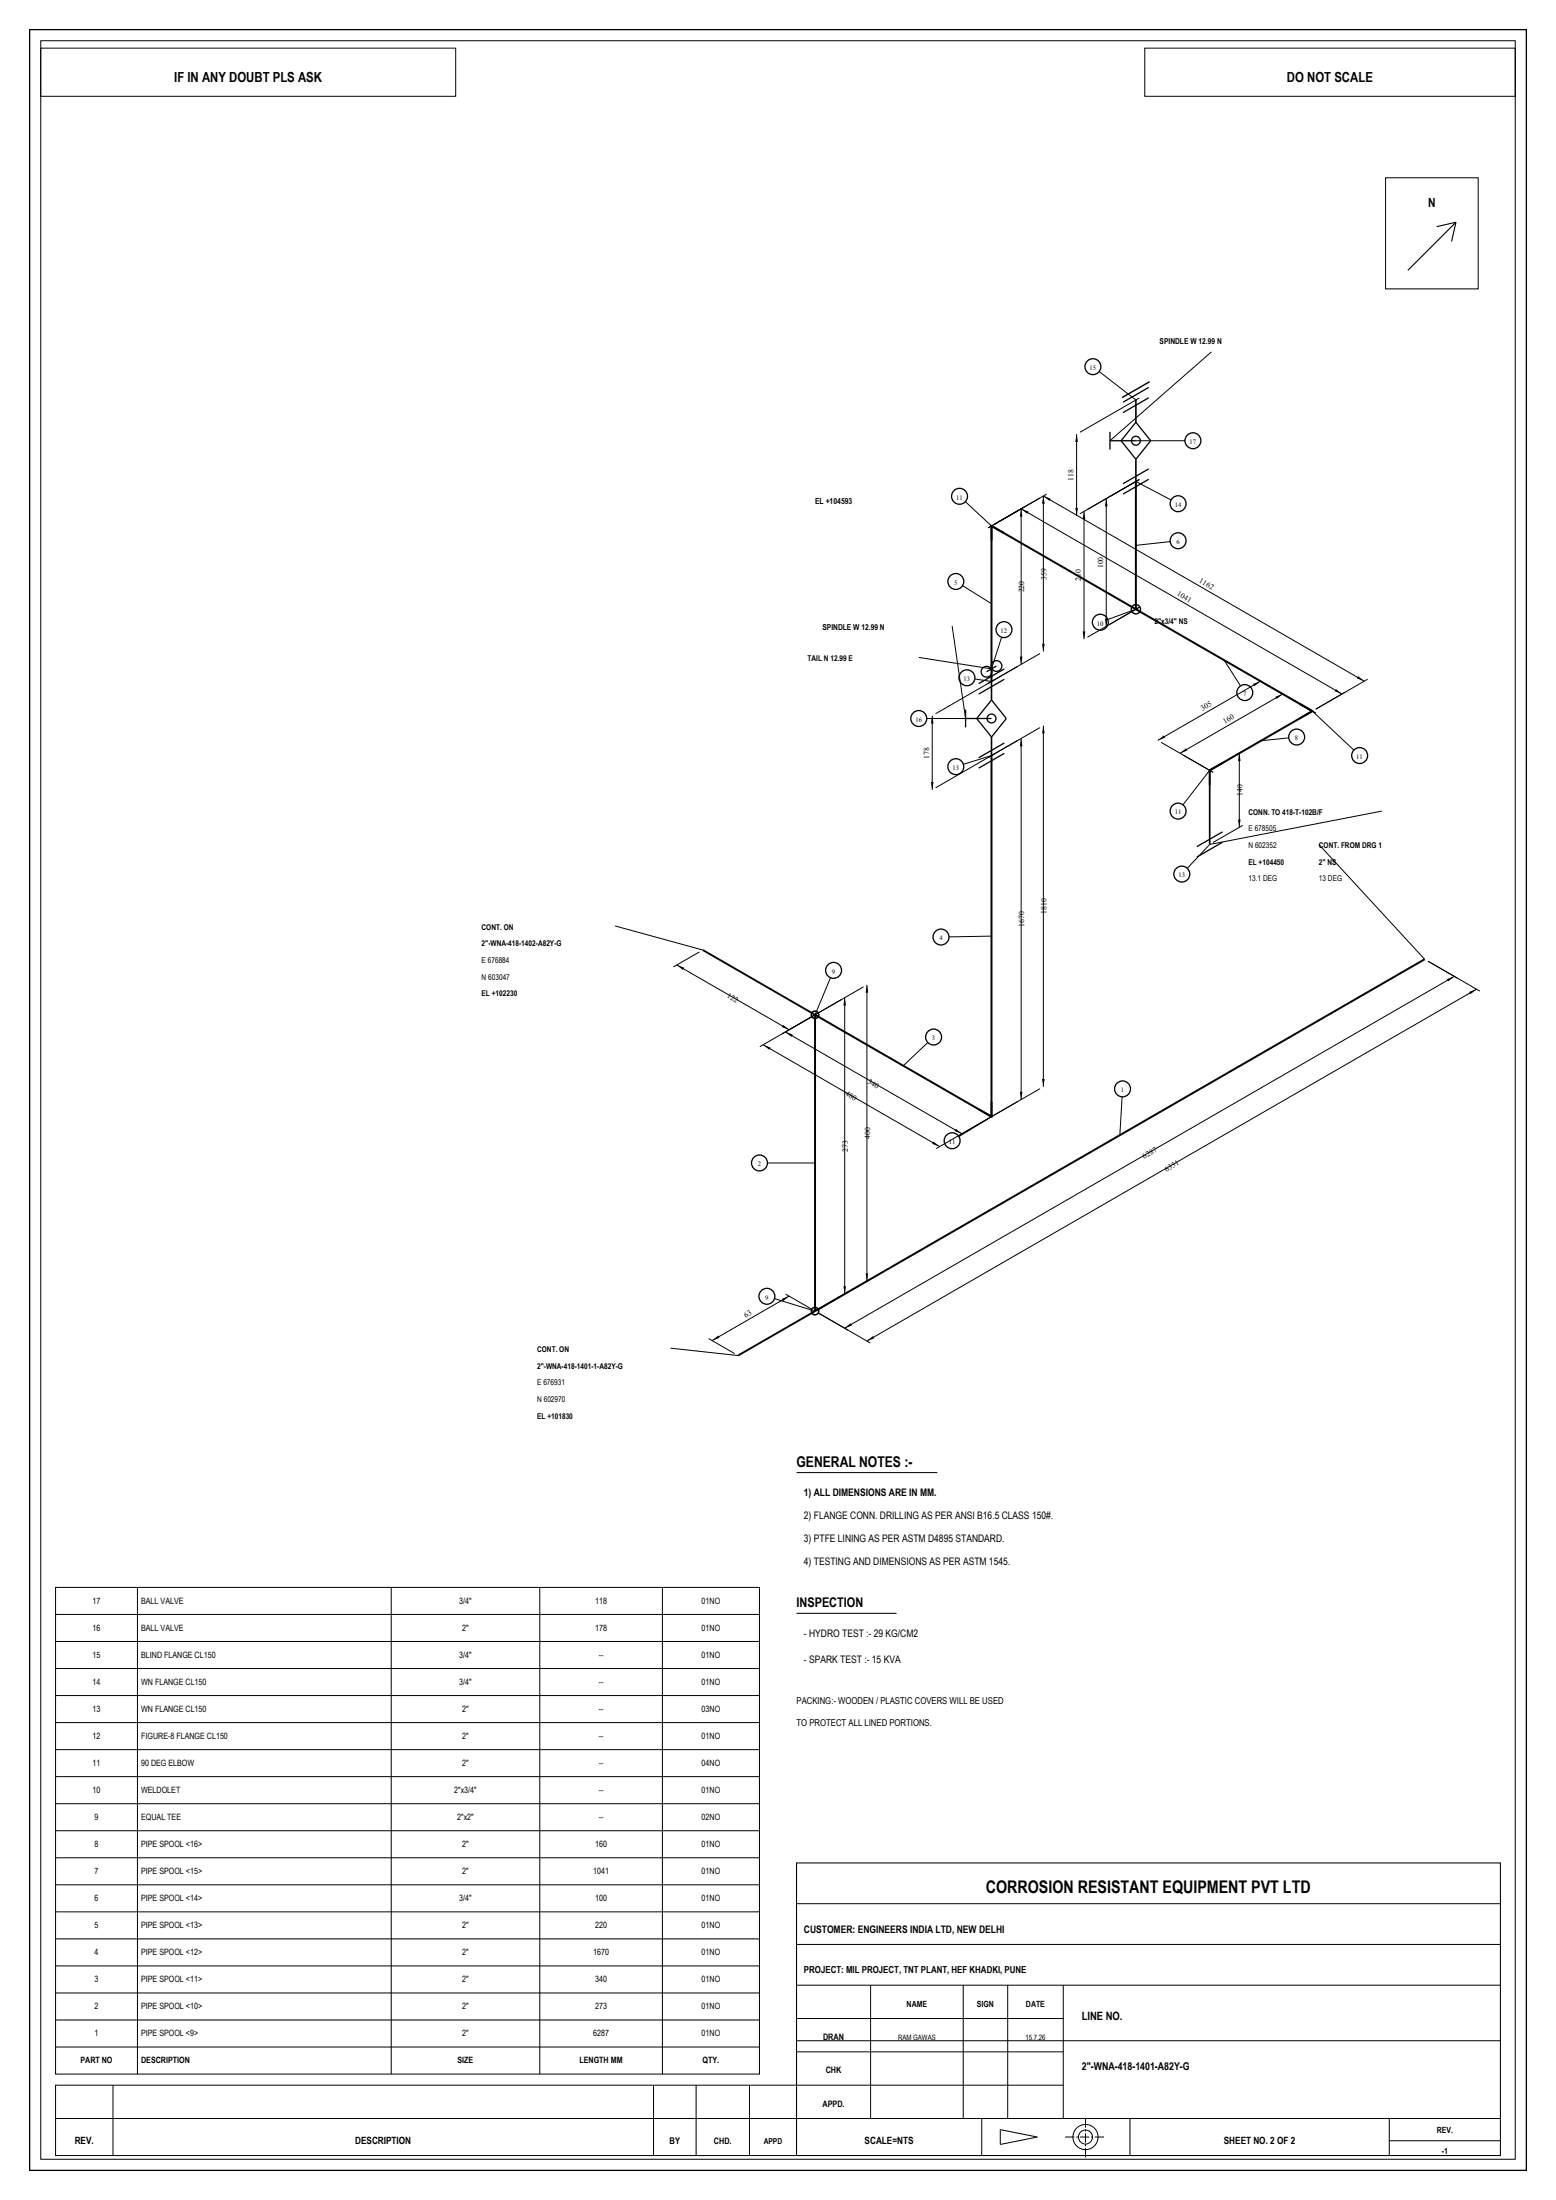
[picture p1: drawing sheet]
<svg xmlns="http://www.w3.org/2000/svg" width="420mm" height="594mm" viewBox="0 0 420 594" stroke-linecap="round" stroke-linejoin="round" font-family="sans-serif">
<g fill="none" stroke="#000" stroke-width=".35">
<path d="M8 8h404v578h-404zM299.6 119h7M299.6 116.6v4.8M306.6 114l4 5-4 5-4-5zM310.1 107.4l-7 4M310.1 104.6l-7 4M310.1 129.4l-7 4M310.1 126.6l-7 4M269 179.8l-2.7 1.6M260.6 194h7M260.6 191.6v4.8M267.6 189l4 5-4 5-4-5z"/>
<path d="M271.1 183.4l-6.9 4M271.1 180.6l-6.9 4M271.1 203.4l-6.9 4M271.1 200.6l-6.9 4M330 227.4l-6.9 4M330 224.6l-6.9 4"/>
<circle cx="295" cy="99" r="2.15"/>
<circle cx="306.6" cy="119" r="1.2"/>
<circle cx="322" cy="119" r="2.15"/>
<circle cx="259" cy="134" r="2.15"/>
<circle cx="318" cy="136" r="2.15"/>
<circle cx="258" cy="157" r="2.15"/>
<circle cx="318" cy="146" r="2.15"/>
<circle cx="269" cy="179.8" r="1.45"/>
<circle cx="271" cy="170" r="2.15"/>
<circle cx="297" cy="168" r="2.15"/>
<circle cx="248" cy="194" r="2.15"/>
<circle cx="261" cy="183" r="2.15"/>
<circle cx="266.3" cy="181.4" r="1.45"/>
<circle cx="267.6" cy="194" r="1.2"/>
<circle cx="336" cy="187" r="2.15"/>
<circle cx="350" cy="199" r="2.15"/>
<circle cx="258" cy="207" r="2.15"/>
<circle cx="318" cy="219" r="2.15"/>
<circle cx="367" cy="204" r="2.15"/>
<circle cx="319" cy="236" r="2.15"/>
<circle cx="254" cy="253" r="2.15"/>
<circle cx="225" cy="262" r="2.15"/>
<circle cx="252" cy="280" r="2.15"/>
<circle cx="303" cy="294" r="2.15"/>
<circle cx="205" cy="314" r="2.15"/>
<circle cx="257" cy="308" r="2.15"/>
<circle cx="207" cy="350" r="2.15"/>
</g>
<g fill="none" stroke="#000" stroke-width=".27">
<path d="M11 11h398v572h-398zM11 13h112v13h-112zM309 13h100v13h-100zM374 48h25v30h-25zM327 95l-27.4 24M290.6 117.2v22M296.7 100.3l9.9 7.7M306.6 119h13.2M307.5 107.5l-16 9.2M260.6 135.5l7 6.5M282.5 133.4l-15.8 9.1 8-4.6M292.6 138.1v34.5"/>
<path d="M298.6 134.6v34.5M306.6 130l9.5 5M307.5 129.5l-16 9.2M259.8 158.1l7.8 4.9M315.9 146.2l-9.3 1.1M257 169l3.6 25h-10.5M270.3 172l-2.7 8.6-19.6-3.1M275.6 179.4v-42l86.6 50M280.7 176.4l-14 8.1 8-4.6M281.6 175.9v-42l86.6 50M306.6 164.5l-7.6 2.8M307.5 164l-14 8.1"/>
<path d="M330.4 178.3l4.4 6.9M251.6 193.2v20M263.1 183.3l4.5 .7M268.5 183.5l-16 9.2M274.7 199.9l-8 4.6M275.6 199.4v97.5M280.7 196.4l-28.2 16.3M281.6 195.9v97.5M340.2 183.9l-27.7 16M341.1 184.4l14 8.1M346.2 187.4l-27.7 16M347.9 199.2l-7.5 .8"/>
<path d="M354.2 192l11.2 10.5M369.1 183.4l-14 8.1 8-4.6M267.6 204l-7.5 2.4M313.4 200.4l14 8.1M326.5 208l-7.2 9.3M334.5 203.4v20M335.4 202.9l-8 4.6M373 219l-46.5 9-6 6.4M335.4 222.9l-8 4.6M356 228l28.5 31M166 250l23.7 6.5M188.8 257l-7 4.1"/>
<path d="M267.6 252.8l-11.5 .2M385.5 259.5l14 8.1M182.7 260.5l30.3 17.5M212 278.6l47.6 27.5M224.2 264l-4.2 10M228 269.4v80M233.1 266.4l-28 16.2M234 265.9v80M392.5 263.6l-164.5 95M398.5 267.1l-164.5 95M206 282.1l47.6 27.5M250.4 281.5l-6.6 6.3"/>
<path d="M280.7 293.9l-22 12.7M302.9 296.1l-.6 10.4M207.2 314h12.8M266.7 302l-14 8.1M267.6 301.5l-8.8 5.4M209.1 350.6l10.9 3.4M212.1 349.4l7 4.1M213 350l-20.8 12M220.9 354.5l14 8.1M233.1 346.4l-14 8.1M181 364l18.2 2M191.3 361.4l7 4.1"/>
<path d="M215 397.6h38M15 428.6h190v131.4h-190zM15 435.9h190M37.1 428.6v131.4M105.6 428.6v131.4M145.7 428.6v131.4M178.8 428.6v131.4M215 435.6h27M15 457.8h190M15 450.5h190M15 443.2h190M15 479.7h190"/>
<path d="M15 472.4h190M15 465.1h190M15 494.3h190M15 487h190M15 516.2h190M15 508.9h190M15 501.6h190M215 514h190M15 538.1h190M15 530.8h190M15 523.5h190M215 525h190"/>
<path d="M215 536h190M235 536v36M260 536v36M272 536v36M287 536v36M15 552.7h190M15 545.4h190M215 551h190M215 554h72M215 545h72M15 563h200v19h-200zM15 572h390"/>
<path d="M30.5 563v19M176.4 563v19M187.9 563v19M202.3 563v19M215 563h72M265 572v10M270 575l10 2-10 2zM305 572v10M375 572v10M375 578h30"/>
<circle cx="293" cy="577" r="3.4"/>
<circle cx="293" cy="577" r="1.9"/>
</g>
<path d="M393 60l-13 13M393 60l-5.2 1.2M393 60l-1.2 5.2" fill="none" stroke="#000" stroke-width=".3"/>
<path d="M306.6 130v34.5M267.6 184v-42l86.6 50-27.7 16M267.6 204v97.5l-47.6-27.5v80l164.5-95" fill="none" stroke="#000" stroke-width=".53"/>
<path d="M271.1 144l-3.5-2v4M350.8 190l3.4 2-3.4 2M330 206l-3.5 2v4M189.7 256.5l30.3 17.5M267.6 297.5v4l-3.4-2M220 354l-20.8 12" fill="none" stroke="#000" stroke-width=".5"/>
<g fill="none" stroke="#000" stroke-width=".42">
<path d="M306.6 108v6M306.6 124v6M267.6 184v5M267.6 199v5"/>
<circle cx="220" cy="274" r="1"/>
<circle cx="220" cy="354" r="1"/>
</g>
<g fill="none" stroke="#000" stroke-width=".38">
<path d="M310.3 103.1l-7.4 4.3"/>
<circle cx="306.6" cy="164.5" r="1.25"/>
</g>
<path d="M326.5 208v20" fill="none" stroke="#000" stroke-width=".45"/>
<g fill="#000">
<path d="M290.6 117.2l.4 2.1h-.7zM275.6 137.4l.4 2.1h-.7zM275.6 137.4l2 .7-.3 .6zM281.6 133.9l.4 2.1h-.7zM281.6 133.9l2 .8-.3 .6zM290.3 137.1h.7l-.4 2.1zM292.6 138.1l.4 2.1h-.7zM298.6 134.6l.4 2.1h-.7zM275.3 177.3h.7l-.4 2.1zM281.3 173.8h.7l-.4 2.1zM292.3 170.5h.7l-.4 2.1zM298.3 167h.7l-.4 2.1z"/>
<path d="M251.6 193.2l.4 2.1h-.7zM275.6 199.4l.4 2.1h-.7zM281.6 195.9l.4 2.1h-.7zM312.5 199.9l1.7-1.3 .3 .6zM338.2 184.7l2-.8-1.6 1.4zM344.2 188.1l2-.7-1.6 1.3zM360.6 186l1.6 1.4-2-.8zM366.6 182.6l1.6 1.3-2-.7zM251.3 211.1h.7l-.4 2.1zM318.5 203.4l1.7-1.4 .3 .6zM334.5 203.4l.4 2.1h-.7zM334.2 221.3h.7l-.4 2.1z"/>
<path d="M182.7 260.5l2 .8-.4 .6zM212 278.6l2 .8-.4 .6zM211.4 276.7l1.6 1.3-2-.7zM228 269.4l.3 2.1h-.6zM234 265.9l.3 2.1h-.6zM390.6 264.4l1.9-.8-1.6 1.4zM396.6 267.8l1.9-.7-1.6 1.3zM206 282.1l2 .7-.4 .6zM275.3 294.8h.7l-.4 2.1zM281.3 291.3h.7l-.4 2.1zM252 308.2l1.6 1.4-2-.8zM258 304.8l1.6 1.3-2-.7z"/>
<path d="M211 350.7l2-.7-1.6 1.3zM228 358.6l1.6-1.3 .4 .6zM227.7 347.3h.6l-.3 2.1zM233.7 343.8h.6l-.3 2.1zM192.2 362l1.7-1.4 .3 .6zM234 362.1l1.6-1.4 .4 .6z"/>
</g>
<path d="M215 503h190v79h-190z" fill="none" stroke="#000" stroke-width=".28"/>
<path d="M287.5 577h11M293 582.5v-11" fill="none" stroke="#000" stroke-width=".27" stroke-dasharray="2.5 .5 .5 .5" stroke-linecap="butt"/>
<text font-size="4.7" x="266.1" y="511">CORROSION RESISTANT EQUIPMENT PVT LTD</text>
<text font-size="4" x="215" y="396">GENERAL NOTES :-</text>
<g font-size="3.7">
<text x="47" y="22.2">IF IN ANY DOUBT PLS ASK</text>
<text x="347.4" y="22.2">DO NOT SCALE</text>
</g>
<text font-size="3.6" x="215" y="434">INSPECTION</text>
<text font-size="3.4" x="385.5" y="56">N</text>
<text font-size="3.1" x="292" y="545.5">LINE NO.</text>
<text font-size="2.9" x="292" y="558.8">2&quot;-WNA-418-1401-A82Y-G</text>
<g font-size="2.8">
<text x="217" y="404">1) ALL DIMENSIONS ARE IN MM.</text>
<text x="217" y="410.2">2) FLANGE CONN. DRILLING AS PER ANSI B16.5 CLASS 150#.</text>
<text x="217" y="416.4">3) PTFE LINING AS PER ASTM D4895 STANDARD.</text>
<text x="217" y="422.6">4) TESTING AND DIMENSIONS AS PER ASTM 1545.</text>
<text x="217" y="442">- HYDRO TEST :- 29 KG/CM2</text>
<text x="217" y="449">- SPARK TEST :- 15 KVA</text>
<text x="217" y="521.8">CUSTOMER: ENGINEERS INDIA LTD, NEW DELHI</text>
</g>
<g font-size="2.7">
<text x="20.2" y="579">REV.</text>
<text x="95.9" y="579">DESCRIPTION</text>
<text x="233.4" y="579">SCALE=NTS</text>
<text x="330.3" y="579">SHEET NO. 2 OF 2</text>
</g>
<text font-size="2.6" x="217" y="532.8">PROJECT: MIL PROJECT, TNT PLANT, HEF KHADKI, PUNE</text>
<g font-size="2.5">
<text x="215" y="460">PACKING:- WOODEN / PLASTIC COVERS WILL BE USED</text>
<text x="215" y="466">TO PROTECT ALL LINED PORTIONS.</text>
<text x="180.7" y="579">BY</text>
</g>
<g font-size="2.4">
<text x="222.2" y="550.8">DRAN</text>
<text x="222.9" y="559.8">CHK</text>
<text x="222" y="568.8">APPD.</text>
<text x="192.7" y="579">CHD.</text>
</g>
<g font-size="2.3">
<text x="220" y="136">EL +104593</text>
<text x="25" y="433">17</text>
<text x="38.1" y="433">BALL VALVE</text>
<text x="124" y="433">3/4&quot;</text>
<text x="160.6" y="433">118</text>
<text x="189.4" y="433">01NO</text>
<text x="25" y="440.3">16</text>
<text x="38.1" y="440.3">BALL VALVE</text>
<text x="124.8" y="440.3">2&quot;</text>
<text x="160.6" y="440.3">178</text>
<text x="189.4" y="440.3">01NO</text>
<text x="25" y="447.6">15</text>
<text x="38.1" y="447.6">BLIND FLANGE CL150</text>
<text x="124" y="447.6">3/4&quot;</text>
<text x="161.6" y="447.6">--</text>
<text x="189.4" y="447.6">01NO</text>
<text x="25" y="454.9">14</text>
<text x="38.1" y="454.9">WN FLANGE CL150</text>
<text x="124" y="454.9">3/4&quot;</text>
<text x="161.6" y="454.9">--</text>
<text x="189.4" y="454.9">01NO</text>
<text x="25" y="462.2">13</text>
<text x="38.1" y="462.2">WN FLANGE CL150</text>
<text x="124.8" y="462.2">2&quot;</text>
<text x="161.6" y="462.2">--</text>
<text x="189.4" y="462.2">03NO</text>
<text x="25" y="469.5">12</text>
<text x="38.1" y="469.5">FIGURE-8 FLANGE CL150</text>
<text x="124.8" y="469.5">2&quot;</text>
<text x="161.6" y="469.5">--</text>
<text x="189.4" y="469.5">01NO</text>
<text x="25" y="476.8">11</text>
<text x="38.1" y="476.8">90 DEG ELBOW</text>
<text x="124.8" y="476.8">2&quot;</text>
<text x="161.6" y="476.8">--</text>
<text x="189.4" y="476.8">04NO</text>
<text x="25" y="484.1">10</text>
<text x="38.1" y="484.1">WELDOLET</text>
<text x="122.6" y="484.1">2&quot;x3/4&quot;</text>
<text x="161.6" y="484.1">--</text>
<text x="189.4" y="484.1">01NO</text>
<text x="25.5" y="491.4">9</text>
<text x="38.1" y="491.4">EQUAL TEE</text>
<text x="123.4" y="491.4">2&quot;x2&quot;</text>
<text x="161.6" y="491.4">--</text>
<text x="189.4" y="491.4">02NO</text>
<text x="25.5" y="498.7">8</text>
<text x="38.1" y="498.7">PIPE SPOOL &lt;16&gt;</text>
<text x="124.8" y="498.7">2&quot;</text>
<text x="160.6" y="498.7">160</text>
<text x="189.4" y="498.7">01NO</text>
<text x="25.5" y="506">7</text>
<text x="38.1" y="506">PIPE SPOOL &lt;15&gt;</text>
<text x="124.8" y="506">2&quot;</text>
<text x="160.1" y="506">1041</text>
<text x="189.4" y="506">01NO</text>
<text x="25.5" y="513.3">6</text>
<text x="38.1" y="513.3">PIPE SPOOL &lt;14&gt;</text>
<text x="124" y="513.3">3/4&quot;</text>
<text x="160.6" y="513.3">100</text>
<text x="189.4" y="513.3">01NO</text>
<text x="25.5" y="520.6">5</text>
<text x="38.1" y="520.6">PIPE SPOOL &lt;13&gt;</text>
<text x="124.8" y="520.6">2&quot;</text>
<text x="160.6" y="520.6">220</text>
<text x="189.4" y="520.6">01NO</text>
<text x="25.5" y="527.9">4</text>
<text x="38.1" y="527.9">PIPE SPOOL &lt;12&gt;</text>
<text x="124.8" y="527.9">2&quot;</text>
<text x="160.1" y="527.9">1670</text>
<text x="189.4" y="527.9">01NO</text>
<text x="25.5" y="535.2">3</text>
<text x="38.1" y="535.2">PIPE SPOOL &lt;11&gt;</text>
<text x="124.8" y="535.2">2&quot;</text>
<text x="160.6" y="535.2">340</text>
<text x="189.4" y="535.2">01NO</text>
<text x="25.5" y="542.5">2</text>
<text x="38.1" y="542.5">PIPE SPOOL &lt;10&gt;</text>
<text x="124.8" y="542.5">2&quot;</text>
<text x="160.6" y="542.5">273</text>
<text x="189.4" y="542.5">01NO</text>
<text x="244.7" y="541.8">NAME</text>
<text x="263.7" y="541.8">SIGN</text>
<text x="276.9" y="541.8">DATE</text>
<text x="25.5" y="549.8">1</text>
<text x="38.1" y="549.8">PIPE SPOOL &lt;9&gt;</text>
<text x="124.8" y="549.8">2&quot;</text>
<text x="160.1" y="549.8">6287</text>
<text x="189.4" y="549.8">01NO</text>
<text x="21.7" y="557.1">PART NO</text>
<text x="38.1" y="557.1">DESCRIPTION</text>
<text x="123.5" y="557.1">SIZE</text>
<text x="156.4" y="557.1">LENGTH MM</text>
<text x="189.7" y="557.1">QTY.</text>
<text x="387.8" y="576">REV.</text>
<text x="389.2" y="581.5">-1</text>
</g>
<g font-size="2.2">
<text x="313" y="93">SPINDLE W 12.99 N</text>
<text x="222" y="170">SPINDLE W 12.99 N</text>
<text x="206.1" y="579">APPD</text>
</g>
<g font-size="2.1">
<text x="289.8" y="129.8" transform="rotate(-90 289.8 129.8)">118</text>
<text x="297.8" y="153.4" transform="rotate(-90 297.8 153.4)">100</text>
<text x="276.5" y="160" transform="rotate(-90 276.5 160)">220</text>
<text x="282.5" y="156.5" transform="rotate(-90 282.5 156.5)">359</text>
<text x="291.8" y="156.9" transform="rotate(-90 291.8 156.9)">210</text>
<text x="317.5" y="160.6" transform="rotate(30 317.5 160.6)">1041</text>
<text x="323.5" y="157.1" transform="rotate(30 323.5 157.1)">1162</text>
<text x="311.6" y="168.5">2&quot;x3/4&quot; NS</text>
<text x="218" y="178.5">TAIL N 12.99 E</text>
<text x="324.6" y="192" transform="rotate(-30 324.6 192)">305</text>
<text x="330.6" y="195.4" transform="rotate(-30 330.6 195.4)">160</text>
<text x="250.8" y="204.8" transform="rotate(-90 250.8 204.8)">178</text>
<text x="335.4" y="215" transform="rotate(-90 335.4 215)">140</text>
<text x="337" y="220">CONN. TO 418-T-102B/F</text>
<text x="337" y="224.5">E 678505</text>
<text x="337" y="229">N 602352</text>
<text x="337" y="233.5">EL +104450</text>
<text x="356" y="229">CONT. FROM DRG 1</text>
<text x="356" y="233.5">2&quot; NS</text>
<text x="337" y="238">13.1 DEG</text>
<text x="356" y="238">13 DEG</text>
<text x="130" y="251">CONT. ON</text>
<text x="276.5" y="250.2" transform="rotate(-90 276.5 250.2)">1670</text>
<text x="282.5" y="246.8" transform="rotate(-90 282.5 246.8)">1810</text>
<text x="130" y="255.5">2&quot;-WNA-418-1402-A82Y-G</text>
<text x="130" y="260">E 676884</text>
<text x="130" y="264.5">N 603047</text>
<text x="130" y="269">EL +102230</text>
<text x="196.1" y="269.2" transform="rotate(30 196.1 269.2)">122</text>
<text x="234" y="292.3" transform="rotate(30 234 292.3)">340</text>
<text x="228" y="295.8" transform="rotate(30 228 295.8)">480</text>
<text x="228.8" y="311" transform="rotate(-90 228.8 311)">273</text>
<text x="234.8" y="307.5" transform="rotate(-90 234.8 307.5)">400</text>
<text x="308.9" y="312.9" transform="rotate(-30 308.9 312.9)">6287</text>
<text x="314.9" y="316.4" transform="rotate(-30 314.9 316.4)">6351</text>
<text x="201.3" y="355.8" transform="rotate(-30 201.3 355.8)">63</text>
<text x="145" y="365">CONT. ON</text>
<text x="145" y="369.5">2&quot;-WNA-418-1401-1-A82Y-G</text>
<text x="145" y="374">E 676931</text>
<text x="145" y="378.5">N 602970</text>
<text x="145" y="383">EL +101830</text>
</g>
<g font-size="2">
<text x="242.4" y="550.8">RAM GAWAS</text>
<text x="276.8" y="550.8">15.7.26</text>
</g>
<g font-size="1.8">
<text x="294.1" y="99.9">15</text>
<text x="321.1" y="119.9">17</text>
<text x="258.1" y="134.9">11</text>
<text x="317.1" y="136.9">14</text>
<text x="317.5" y="146.9">6</text>
<text x="257.6" y="157.9">5</text>
<text x="270.1" y="170.9">12</text>
<text x="296.1" y="168.9">10</text>
<text x="260.1" y="183.9">13</text>
<text x="335.5" y="187.9">7</text>
<text x="247.1" y="194.9">16</text>
<text x="349.6" y="199.9">8</text>
<text x="257.1" y="207.9">13</text>
<text x="366.1" y="204.9">11</text>
<text x="317.1" y="219.9">11</text>
<text x="318.1" y="236.9">13</text>
<text x="253.6" y="253.9">4</text>
<text x="224.6" y="262.9">9</text>
<text x="251.5" y="280.9">3</text>
<text x="302.5" y="294.9">1</text>
<text x="256.1" y="308.9">11</text>
<text x="204.6" y="314.9">2</text>
<text x="206.6" y="350.9">9</text>
</g>
</svg>
